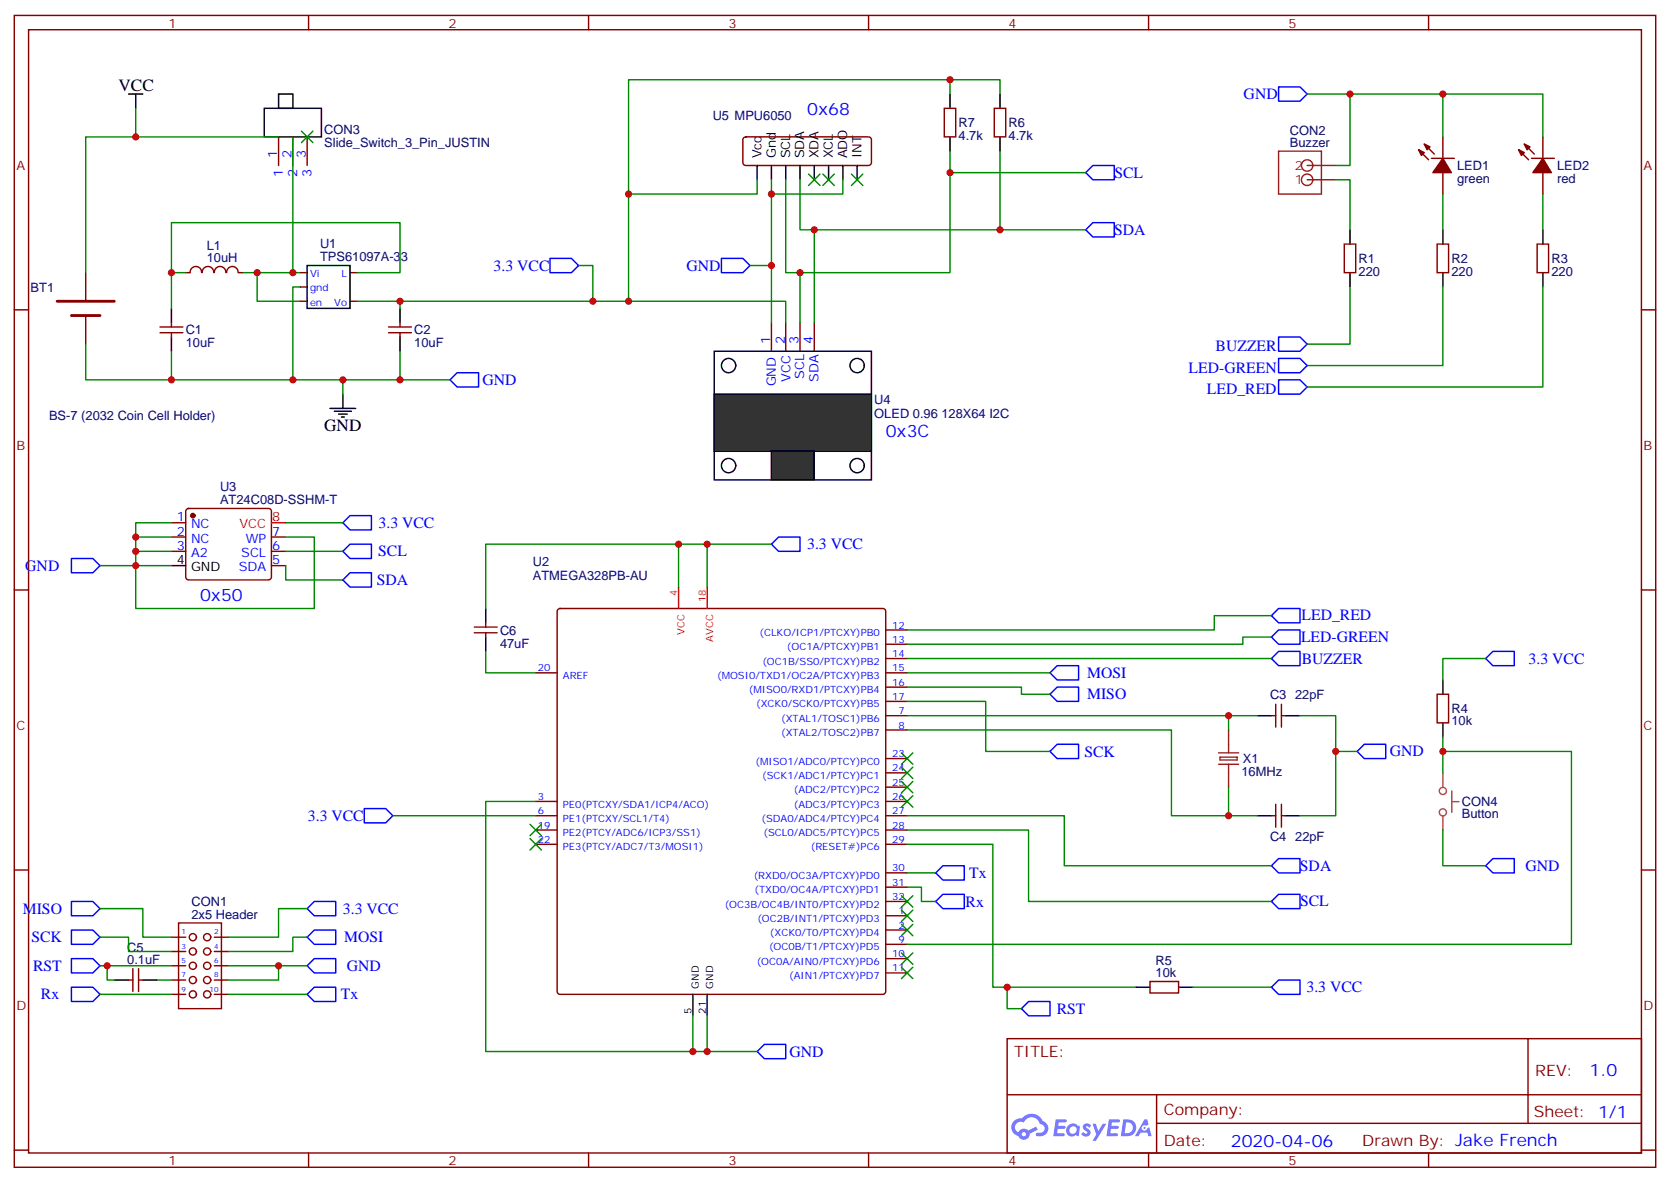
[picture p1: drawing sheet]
<svg xmlns="http://www.w3.org/2000/svg" width="412mm" height="292mm" viewBox="0 0 412 292" stroke-linecap="round" stroke-linejoin="round" font-family="sans-serif">
<g fill="none" stroke="#870000" stroke-width=".35">
<path d="M3.5 3.8h405.4v284.3h-405.4zM7.1 7.3h398.2v277.3h-398.2zM76.2 3.8v3.5M145.3 3.8v3.5M214.5 3.8v3.5M283.6 3.8v3.5M352.8 3.8v3.5M3.5 76.5h3.6M405.3 76.5h3.6M3.5 145.6h3.6M405.3 145.6h3.6M3.5 214.8h3.6"/>
<path d="M405.3 214.8h3.6M248.7 256.4h156.6v28.2h-156.6zM377.3 256.4v20.9M248.7 270.2h156.5M285.6 277.3h119.6M285.6 270.2v14.2M3.5 283.9h3.6M76.2 284.6v3.5M145.3 284.6v3.5M214.5 284.6v3.5M283.6 284.6v3.5M352.8 284.6v3.5"/>
<path d="M405.3 283.9h3.6"/>
</g>
<g fill="#5487ff">
<path d="M267.7 277.6a1.22 1.22 0 0 1 1.7 .2l-.4 .6a.47 .47 0 0 0-.3-.4 .47 .47 0 0 0-.5 .2v.1a1.3 1.3 0 0 1 1 1.7 1.39 1.39 0 0 1-2.2 0l.5-.6 .7 .5a.29 .29 0 0 0 .3-.3 .29 .29 0 0 0-.2-.3 1.04 1.04 0 0 1-.6-1.7z"/>
<path d="M260.7 276.3h2.4a.37 .37 0 0 1 .3 .4 .37 .37 0 0 1-.3 .4h-1.7l-.1 .8h1.5l.3 .4-.3 .4h-1.6l-.2 1.1h1.6a.36 .36 0 0 1 .3 .3 .36 .36 0 0 1-.3 .4h-2.5z"/>
<path d="M273.8 276.3h2.4a.37 .37 0 0 1 .4 .4 .37 .37 0 0 1-.4 .4h-1.6l-.2 .8h1.6l.3 .4-.4 .4h-1.6l-.1 1.1h1.5a.36 .36 0 0 1 .4 .3 .36 .36 0 0 1-.4 .4h-2.4z"/>
<path d="M282.6 276.3h.7l.3 1.3-.6 .3a.69 .69 0 0 0-1 .3 .69 .69 0 0 0 .4 .9 .69 .69 0 0 0 .9-.6l.5-.2 .6 2.2h-.8l-.2-.9h-1.8l-.5 .9h-.8z"/>
<path d="M269.8 277.4h.8l.6 1.8 1.1-1.8h.9l-2.6 4.2h-.8l.9-1.5z"/>
<path d="M277.4 276.3l-.6 4.2h1.3a2.11 2.11 0 0 0 2.5-2.1 2.11 2.11 0 0 0-2.5-2.1zM278.1 277.1a1.39 1.39 0 0 1 1.7 1.4 1.39 1.39 0 0 1-1.8 1.3h-.3z"/>
<path d="M263.7 277.9a1.47 1.47 0 0 0-.1 2.1 1.47 1.47 0 0 0 2.1 .2l.7 .3 .3-2.3-.2-.3h-.4a1.49 1.49 0 0 0-2.4 0zM264.4 278.3a.92 .92 0 0 1 1.5 .5 .92 .92 0 0 1-1.3 1.1 .9 .9 0 0 1-.2-1.6z"/>
<path d="M250.4 276.7a2.18 2.18 0 0 0 1.1 3.7 1.44 1.44 0 0 0 1.6 .9 1.44 1.44 0 0 0 1.2-1.4l2-1.1-.5-.7-1.9 1a1.47 1.47 0 0 0-2.4 .4 1.39 1.39 0 0 1-.7-1.9 1.39 1.39 0 0 1 2-.5 2.12 2.12 0 0 1 2.2-1.3 2.12 2.12 0 0 1 1.9 1.7 1.07 1.07 0 0 1 1.1 1 1.07 1.07 0 0 1-1 1.1h-.7a.43 .43 0 0 0-.5 .4 .43 .43 0 0 0 .4 .5 1.98 1.98 0 0 0 2.5-1.2 1.98 1.98 0 0 0-1.2-2.6 2.98 2.98 0 0 0-5.1-.6l-1.1 .1zM252.3 280a.55 .55 0 0 1 1.1 0 .55 .55 0 0 1-1.1 0z"/>
<circle cx="282.6" cy="278.4" r=".26"/>
</g>
<g fill="none" stroke="#870000" stroke-width=".35">
<path d="M68.8 33.8v7.1M72.3 33.8v7.1M75.8 33.8v7.1M183.7 34l.4-.2h30.4a.71 .71 0 0 1 .7 .7v5.6a.76 .76 0 0 1-.7 .8h-30.4a.76 .76 0 0 1-.7-.8v-5.6zM233.2 26.7h2.8v7.1h-2.8zM245.5 26.7h2.9v7.1h-2.9zM350.3 37l2.5 2.4M351.7 35.6l2.5 2.4M353.5 39.1h5.6M356.3 33.8v5.3M375 37l2.5 2.4M376.4 35.6l2.5 2.4"/>
<path d="M378.2 39.1h5.6M381 33.8v5.3M356.3 42.6v5.3M381 42.6v5.3M42.3 79.7v1M45.9 67.3h1M47 67.3a1.41 1.41 0 0 1 1.4-1.5 1.41 1.41 0 0 1 1.4 1.5M50 67.3a1.41 1.41 0 0 1 1.4-1.5 1.41 1.41 0 0 1 1.4 1.5M52.9 67.3a1.41 1.41 0 0 1 1.4-1.5 1.41 1.41 0 0 1 1.4 1.5M56 67.3a1.41 1.41 0 0 1 1.4-1.5 1.41 1.41 0 0 1 1.4 1.5M58.9 67.3h1.1M74.1 67.3h1.7"/>
<path d="M74.1 70.8h1.7M74.1 74.4h1.7M86.4 67.3h1.8M86.4 74.4h1.8M98.8 79.7v1M190.5 79.7v7M194 79.7v7M197.6 79.7v7M201.1 79.7v7M332 60.3h2.8v7h-2.8zM354.9 60.3h2.8v7h-2.8zM379.6 60.3h2.8v7h-2.8z"/>
<path d="M39.5 82.1h5.7M39.5 80.7h5.7M42.3 82.1v1.1M96 82.1h5.6M96 80.7h5.6M98.8 82.1v1.1M42.3 129h3.6M42.3 132.6h3.6M42.3 136.1h3.6M46.1 125.7l.5-.2h19.7a.71 .71 0 0 1 .7 .7v16.3a.76 .76 0 0 1-.7 .7h-19.7a.76 .76 0 0 1-.7-.7v-16.3zM67 132.6h3.6M67 136.1h3.6"/>
<path d="M67 139.6h3.6M218.7 155.5h5.3M218.7 159h5.3M132.3 166.1h5.3M218.7 176.7h5.3M218.7 166.1h5.3M218.7 162.6h5.3M218.7 169.6h5.3M218.7 173.1h5.3M314 176.7h1M315 173.8v5.7M316.4 173.8v5.7"/>
<path d="M316.4 176.7h1.1M354.9 171.4h2.8v7h-2.8zM132.3 197.8h5.3M218.7 197.8h5.3M218.7 180.2h5.3M218.7 187.3h5.3M218.7 190.8h5.3M218.7 194.3h5.3M315 198.5v5.7M316.4 198.5v5.7M132.3 201.4h5.3M132.3 208.4h5.3"/>
<path d="M132.3 204.9h5.3M218.7 201.4h5.3M218.7 215.5h5.3M218.7 219h5.3M218.7 208.4h5.3M218.7 204.9h5.3M314 201.4h1M316.4 201.4h1.1M42.3 231.4h3.6M42.3 234.9h3.6M42.3 238.4h3.6M52.9 231.4h3.5"/>
<path d="M52.9 234.9h3.5M52.9 238.4h3.5M218.7 226.1h5.3M218.7 229.6h5.3M218.7 233.1h5.3M218.7 236.6h5.3M218.7 222.5h5.3M42.3 241.9h3.6M42.3 245.5h3.6M52.9 241.9h3.5M52.9 245.5h3.5M218.7 240.2h5.3"/>
</g>
<g fill="none" stroke="#000" stroke-width=".35">
<path d="M65.3 26.7h14.1v7.1h-14.1zM68.8 23.2h3.5v3.5h-3.5zM234.6 23.2v3.5M234.6 33.8v3.5M246.9 23.2v3.5M246.9 33.8v3.5M187 40.9v3.5M190.5 40.9v3.5M194 40.9v3.5M197.6 40.9v3.5M201.1 40.9v3.5M204.6 40.9v3.5"/>
<path d="M208.1 40.9v3.5M211.7 40.9v3.5M333.4 56.7v3.6M356.3 56.7v3.6M381 56.7v3.6M42.3 76.1v3.6M75.8 65.5h10.6v10.6h-10.6zM98.8 76.1v3.6M333.4 67.3v3.5M356.3 67.3v3.5M381 67.3v3.5M42.3 83.2v3.5"/>
<path d="M98.8 83.2v3.5M176.4 86.7h38.8v31.8h-38.8zM42.3 139.6h3.6M310.4 176.7h3.6M317.5 176.7h3.5M356.3 167.9v3.5M356.3 178.4v3.6M310.4 201.4h3.6M317.5 201.4h3.5M171.1 245.5v5.3M174.6 245.5v5.3"/>
<circle cx="179.9" cy="90.2" r="1.76"/>
<circle cx="211.7" cy="90.2" r="1.76"/>
<circle cx="179.9" cy="114.9" r="1.76"/>
<circle cx="211.7" cy="114.9" r="1.76"/>
</g>
<g fill="none" stroke="#900" stroke-width=".35">
<path d="M44.1 227.8h10.6v21.2h-10.6z"/>
<circle cx="47.6" cy="231.4" r=".88"/>
<circle cx="47.6" cy="234.9" r=".88"/>
<circle cx="47.6" cy="238.4" r=".88"/>
<circle cx="51.2" cy="231.4" r=".88"/>
<circle cx="51.2" cy="234.9" r=".88"/>
<circle cx="51.2" cy="238.4" r=".88"/>
<circle cx="47.6" cy="241.9" r=".88"/>
<circle cx="47.6" cy="245.5" r=".88"/>
<circle cx="51.2" cy="245.5" r=".88"/>
<circle cx="51.2" cy="241.9" r=".88"/>
</g>
<g fill="#870000" stroke="#870000" stroke-width=".35">
<path d="M376.4 35.6l1.4 .7-.7 .7z"/>
<path d="M375 37l1.4 .7-.7 .7z"/>
<path d="M381 39.1l2.1 3.5h-4.6z"/>
<path d="M351.7 35.6l1.4 .7-.7 .7z"/>
<path d="M350.3 37l1.4 .7-.7 .7z"/>
<path d="M356.3 39.1l2.1 3.5h-4.6z"/>
<circle cx="47.6" cy="127.3" r=".53"/>
</g>
<path d="M67 129h3.6M167.6 144.9v5.3M174.6 144.9v5.3" fill="none" stroke="#f00" stroke-width=".35"/>
<path d="M111.1 93.8l1.8-1.8h5.3v3.5h-5.3z" fill="none" stroke="#00f" stroke-width=".35"/>
<path d="M355.4 195.1a.88 .88 0 0 1 1.4-.6 .88 .88 0 0 1-.1 1.5 .88 .88 0 0 1-1.3-.8M356.3 190.8v3.5M358.5 195.2v5.3M358.5 197.9h1.8M355.4 200.4a.88 .88 0 0 1 1.4-.6 .88 .88 0 0 1-.1 1.5 .88 .88 0 0 1-1.3-.8M356.3 201.4v3.5" fill="none" stroke="#a64a4a" stroke-width=".35"/>
<g fill="none" stroke="#8c2424" stroke-width=".35">
<path d="M315.7 37.3h10.6v10.6h-10.6zM322.8 44.4h7M322.8 40.9h7M300.9 185.8h5M300.9 188.7h5M301.3 186.9h4.2v.7h-4.2zM303.4 180.2v5.6M303.4 188.7v5.6"/>
<circle cx="322.8" cy="40.9" r="1.41"/>
<circle cx="322.8" cy="44.4" r="1.41"/>
</g>
<path d="M137.8 150.4l.5-.2h79.7a.71 .71 0 0 1 .7 .7v93.9a.76 .76 0 0 1-.7 .7h-79.7a.76 .76 0 0 1-.7-.7v-93.9z" fill="none" stroke="#850000" stroke-width=".35"/>
<g fill="#333" stroke="#000" stroke-width=".35">
<path d="M176.4 97.3h38.8v14.1h-38.8z"/>
<path d="M190.5 111.4h10.6v7.1h-10.6z"/>
</g>
<g fill="none" stroke="#008700" stroke-width=".35">
<path d="M234.6 19.7h12.3v3.5M33.5 26.7v7.1M68.8 33.8h-47.6v33.5M72.3 33.8v33.5h1.8M234.6 23.2v-3.5h-79.4v28.2h31.8v-3.5M234.6 37.3v5.3h33.5M246.9 37.3v19.4M322.8 23.2h10.6M356.3 23.2v10.6M381 33.8v-10.6h-47.6v17.7h-3.6M155.2 47.9v26.5M190.5 44.4v21.1h-5.3"/>
<path d="M194 44.4v22.9h3.6v12.4M197.6 44.4v12.3h70.5M201.1 56.7v23M208.1 44.4v3.5h-17.6M234.6 42.6v24.7h-37M329.8 44.4h3.6v12.3M356.3 47.9v8.8M381 47.9v8.8M42.3 67.3v-12.3h56.5v12.3h-10.6M45.9 67.3h-3.6v8.8M60 67.3h3.5M72.3 67.3h-8.8v7.1h10.6"/>
<path d="M74.1 70.8h-1.8v23h26.5v-7.1M88.2 74.4h10.6v1.7M98.8 74.4h95.2v5.3M142.9 65.5h3.5v8.9M190.5 65.5v14.2M333.4 70.8v14.1h-10.6M356.3 70.8v19.4h-33.5M381 70.8v24.7h-58.2M21.2 84.9v8.9h21.1M42.3 86.7v7.1h30M84.7 93.8v3.5M98.8 93.8h12.3"/>
<path d="M24.7 139.6h17.6M33.5 136.1h8.8M33.5 132.6h8.8M42.3 129h-8.8v21.2h44.1v-17.6h-7M70.6 139.6v3.6h14.1M70.6 129h14.1M70.6 136.1h14.1M167.6 134.3h-47.7v15.9M174.6 134.3h15.9M167.6 144.9v-10.6h7v10.6M314 157.3h-7.1v1.7h-82.9M314 152h-14.1v3.5h-75.9"/>
<path d="M119.9 160.8v5.3h12.4M224 173.1h19.4v12.4h15.9M224 169.6h28.2v1.8h7.1M224 176.7h79.4M224 162.6h90M224 166.1h35.3M310.4 176.7h-7v3.5M321 176.7h8.8v8.8h5.3M366.9 162.6h-10.6v5.3M132.3 197.8h-12.4v61.8h51.2M224 180.2h65.3v21.2h14.1M303.4 194.3v7.1h7"/>
<path d="M329.8 185.5v15.9h-8.8M356.3 185.5h31.8v47.6h-164.1M356.3 182v8.8M97 201.4h35.3M224 201.4h38.8v12.3h51.2M224 204.9h30v17.6h60M224 208.4h21.2v35.3h35.3M224 219h3.5v3.5h3.6M224 215.5h7.1M356.3 204.9v8.8h10.6M24.7 224.3h10.6v7.1h7M24.7 231.4h7v3.5h10.6"/>
<path d="M24.7 238.4h17.6M26.5 238.4v3.5h1.7M56.4 238.4h19.4M68.8 238.4v3.5h-12.4M75.8 224.3h-7v7.1h-12.4M75.8 231.4h-3.5v3.5h-15.9M24.7 245.5h17.6M38.8 241.9h3.5M56.4 245.5h19.4M171.1 250.8v8.8h3.5M174.6 250.8v8.8h12.4M248.7 243.7v5.3h3.5"/>
<path d="M294.6 243.7h19.4"/>
</g>
<g fill="none" stroke="#00f" stroke-width=".35">
<path d="M315.7 21.4h5.3l1.8 1.8-1.8 1.8h-5.3zM268.1 42.6l1.8-1.7h5.3v3.5h-5.3zM268.1 56.7l1.8-1.7h5.3v3.5h-5.3zM135.8 63.8h5.3l1.8 1.7-1.8 1.8h-5.3zM178.2 63.8h5.2l1.8 1.7-1.8 1.8h-5.2zM315.7 83.2h5.3l1.8 1.7-1.8 1.8h-5.3zM315.7 88.5h5.3l1.8 1.7-1.8 1.8h-5.3zM315.7 93.8h5.3l1.8 1.7-1.8 1.8h-5.3zM17.6 137.9h5.3l1.8 1.7-1.8 1.8h-5.3zM84.7 129l1.7-1.7h5.3v3.5h-5.3zM86.4 134.3h5.3v3.6h-5.3l-1.7-1.8zM190.5 134.3l1.8-1.7h5.3v3.5h-5.3z"/>
<path d="M84.7 143.2l1.7-1.8h5.3v3.5h-5.3zM314 152l1.7-1.8h5.3v3.5h-5.3zM314 157.3l1.7-1.8h5.3v3.5h-5.3zM259.3 166.1l1.8-1.8h5.2v3.6h-5.2zM259.3 171.4l1.8-1.8h5.2v3.5h-5.2zM314 162.6l1.7-1.8h5.3v3.5h-5.3zM366.9 162.6l1.8-1.8h5.2v3.5h-5.2zM90 199.6h5.2l1.8 1.8-1.8 1.7h-5.2zM259.3 185.5l1.8-1.8h5.2v3.6h-5.2zM335.1 185.5l1.8-1.8h5.3v3.6h-5.3zM231.1 215.5l1.7-1.8h5.3v3.5h-5.3zM314 213.7l1.7-1.8h5.3v3.6h-5.3z"/>
<path d="M366.9 213.7l1.8-1.8h5.2v3.6h-5.2zM17.6 222.5h5.3l1.8 1.8-1.8 1.8h-5.3zM17.6 229.6h5.3l1.8 1.8-1.8 1.7h-5.3zM17.6 236.6h5.3l1.8 1.8-1.8 1.8h-5.3zM75.8 224.3l1.8-1.8h5.3v3.6h-5.3zM75.8 238.4l1.8-1.8h5.3v3.6h-5.3zM75.8 231.4l1.8-1.8h5.3v3.5h-5.3zM231.1 222.5l1.7-1.7h5.3v3.5h-5.3zM314 222.5l1.7-1.7h5.3v3.5h-5.3zM17.6 243.7h5.3l1.8 1.8-1.8 1.7h-5.3zM75.8 245.5l1.8-1.8h5.3v3.5h-5.3zM187 259.6l1.7-1.8h5.3v3.5h-5.3z"/>
<path d="M252.2 249l1.8-1.8h5.3v3.6h-5.3zM314 243.7l1.7-1.8h5.3v3.6h-5.3z"/>
</g>
<g fill="#000" stroke="#008700" stroke-width=".35">
<path d="M74.4 32.4l2.9 2.8zM74.4 35.2l2.9-2.8z"/>
<path d="M199.7 43l2.8 2.8zM202.5 43l-2.8 2.8z"/>
<path d="M203.2 43l2.8 2.8zM206 43l-2.8 2.8z"/>
<path d="M210.3 43l2.8 2.8zM213.1 43l-2.8 2.8z"/>
<path d="M222.6 196.4l2.8 2.8zM225.4 196.4l-2.8 2.8z"/>
<path d="M222.6 192.9l2.8 2.8zM225.4 192.9l-2.8 2.8z"/>
<path d="M222.6 189.4l2.8 2.8zM225.4 189.4l-2.8 2.8z"/>
<path d="M222.6 185.8l2.8 2.9zM225.4 185.8l-2.8 2.9z"/>
<path d="M130.9 203.5l2.8 2.8zM133.7 203.5l-2.8 2.8z"/>
<path d="M130.9 207l2.8 2.8zM133.7 207l-2.8 2.8z"/>
<path d="M222.6 238.8l2.8 2.8zM225.4 238.8l-2.8 2.8z"/>
<path d="M222.6 235.2l2.8 2.9zM225.4 235.2l-2.8 2.9z"/>
<path d="M222.6 228.2l2.8 2.8zM225.4 228.2l-2.8 2.8z"/>
<path d="M222.6 224.6l2.8 2.9zM225.4 224.6l-2.8 2.9z"/>
<path d="M222.6 221.1l2.8 2.8zM225.4 221.1l-2.8 2.8z"/>
</g>
<g fill="none" stroke="#000" stroke-width=".35">
<path d="M31.7 23.2h3.6M33.5 23.2v3.5M84.7 97.3v3.5M81.5 100.8h6.3M82.5 101.5h4.3M83.6 102.2h2.1M84.3 102.9h.7M119.9 150.2v3.5M119.9 157.3v3.5M28.2 241.9h3.5M35.3 241.9h3.5M280.5 243.7h3.5"/>
<path d="M291 243.7h3.6"/>
</g>
<path d="M21.2 67.3v7.1M21.2 77.9v7M117.1 156.2h5.7M117.1 154.8h5.7M119.9 153.7v1.1M119.9 156.2v1.1M32.8 239.1v5.7M34.2 239.1v5.7M31.7 241.9h1.1M34.2 241.9h1.1M284 242.3h7v2.8h-7z" fill="none" stroke="#870000" stroke-width=".35"/>
<path d="M14.1 74.4h14.1M17.6 77.9h7.1" fill="none" stroke="#870000" stroke-width=".71"/>
<g fill="#c00">
<circle cx="72.3" cy="67.3" r=".88"/>
<circle cx="167.6" cy="134.3" r=".88"/>
<circle cx="248.7" cy="243.7" r=".88"/>
<circle cx="146.4" cy="74.4" r=".88"/>
<circle cx="42.3" cy="93.8" r=".88"/>
<circle cx="190.5" cy="65.5" r=".88"/>
<circle cx="190.5" cy="47.9" r=".88"/>
<circle cx="33.5" cy="136.1" r=".88"/>
<circle cx="33.5" cy="139.6" r=".88"/>
<circle cx="303.4" cy="201.4" r=".88"/>
<circle cx="356.3" cy="23.2" r=".88"/>
<circle cx="63.5" cy="67.3" r=".88"/>
<circle cx="42.3" cy="67.3" r=".88"/>
<circle cx="98.8" cy="93.8" r=".88"/>
<circle cx="246.9" cy="56.7" r=".88"/>
<circle cx="201.1" cy="56.7" r=".88"/>
<circle cx="197.6" cy="67.3" r=".88"/>
<circle cx="234.6" cy="42.6" r=".88"/>
<circle cx="234.6" cy="19.7" r=".88"/>
<circle cx="333.4" cy="23.2" r=".88"/>
<circle cx="329.8" cy="185.5" r=".88"/>
<circle cx="303.4" cy="176.7" r=".88"/>
<circle cx="33.5" cy="132.6" r=".88"/>
<circle cx="174.6" cy="134.3" r=".88"/>
<circle cx="174.6" cy="259.6" r=".88"/>
<circle cx="356.3" cy="185.5" r=".88"/>
<circle cx="72.3" cy="93.8" r=".88"/>
<circle cx="98.8" cy="74.4" r=".88"/>
<circle cx="155.2" cy="74.4" r=".88"/>
<circle cx="155.2" cy="47.9" r=".88"/>
<circle cx="171.1" cy="259.6" r=".88"/>
<circle cx="68.8" cy="238.4" r=".88"/>
<circle cx="26.5" cy="238.4" r=".88"/>
<circle cx="84.7" cy="93.8" r=".88"/>
<circle cx="33.5" cy="33.8" r=".88"/>
</g>
<g font-size="4.2">
<text x="29.3" y="22.5">VCC</text>
<text x="80.1" y="106.5">GND</text>
</g>
<g font-size="4.2" fill="#00f">
<text x="199.3" y="28.5">0x68</text>
<text x="218.7" y="107.9">0x3C</text>
<text x="49.4" y="148.4">0x50</text>
<text x="392.5" y="265.7">1.0</text>
<text x="304" y="283">2020-04-06</text>
</g>
<g font-size="3.9" fill="#00f">
<text x="307.1" y="24.4">GND</text>
<text x="275.2" y="43.9">SCL</text>
<text x="275.1" y="58">SDA</text>
<text x="121.9" y="66.8">3.3 VCC</text>
<text x="169.5" y="66.8">GND</text>
<text x="300.2" y="86.7">BUZZER</text>
<text x="119.1" y="95">GND</text>
<text x="293.5" y="92">LED-GREEN</text>
<text x="298" y="97.3">LED_RED</text>
<text x="93.5" y="130.3">3.3 VCC</text>
<text x="93.4" y="137.4">SCL</text>
<text x="199.3" y="135.6">3.3 VCC</text>
<text x="6.3" y="140.9">GND</text>
<text x="93" y="144.4">SDA</text>
<text x="321.4" y="153">LED_RED</text>
<text x="321.3" y="158.6">LED-GREEN</text>
<text x="268.4" y="167.4">MOSI</text>
<text x="321.5" y="163.9">BUZZER</text>
<text x="377.5" y="163.8">3.3 VCC</text>
<text x="268.4" y="172.6">MISO</text>
<text x="267.8" y="186.7">SCK</text>
<text x="343.2" y="186.7">GND</text>
<text x="76" y="202.6">3.3 VCC</text>
<text x="321" y="214.9">SDA</text>
<text x="376.7" y="214.9">GND</text>
<text x="239.4" y="216.7">Tx</text>
<text x="5.6" y="225.5">MISO</text>
<text x="84.7" y="225.6">3.3 VCC</text>
<text x="238.4" y="223.8">Rx</text>
<text x="321" y="223.8">SCL</text>
<text x="7.8" y="232.6">SCK</text>
<text x="85" y="232.6">MOSI</text>
<text x="8.2" y="239.7">RST</text>
<text x="85.7" y="239.7">GND</text>
<text x="322.6" y="244.9">3.3 VCC</text>
<text x="10.1" y="246.7">Rx</text>
<text x="84.1" y="246.7">Tx</text>
<text x="260.9" y="250.3">RST</text>
<text x="195" y="260.8">GND</text>
</g>
<g font-size="3.9" fill="#800">
<text x="250.5" y="261">TITLE:</text>
<text x="379.1" y="265.7">REV:</text>
<text x="287.4" y="275.2">Company:</text>
<text x="378.7" y="275.8">Sheet: 1/1</text>
<text x="287.4" y="282.9">Date:</text>
<text x="336.4" y="282.9">Drawn By: Jake French</text>
</g>
<g font-size="3.2" fill="#800">
<text x="41.6" y="6.8">1</text>
<text x="110.8" y="6.8">2</text>
<text x="179.9" y="6.8">3</text>
<text x="249.1" y="6.8">4</text>
<text x="318.2" y="6.8">5</text>
<text x="4.1" y="41.9">A</text>
<text x="405.9" y="41.9">A</text>
<text x="4.1" y="111.1">B</text>
<text x="405.9" y="111.1">B</text>
<text x="4.1" y="180.2">C</text>
<text x="405.9" y="180.2">C</text>
<text x="4.1" y="249.3">D</text>
<text x="405.9" y="249.3">D</text>
<text x="41.6" y="287.6">1</text>
<text x="110.8" y="287.6">2</text>
<text x="179.9" y="287.6">3</text>
<text x="249.1" y="287.6">4</text>
<text x="318.2" y="287.6">5</text>
</g>
<g font-size="3.2" fill="#000080">
<text x="176" y="29.7">U5 MPU6050</text>
<text x="80.1" y="33.1">CON3</text>
<text x="236.7" y="34.6">4.7k</text>
<text x="236.7" y="31.4">R7</text>
<text x="249.1" y="34.6">4.7k</text>
<text x="249.1" y="31.4">R6</text>
<text x="318.5" y="33.3">CON2</text>
<text x="80.1" y="36.3">Slide_Switch_3_Pin_JUSTIN</text>
<text x="318.5" y="36.3">Buzzer</text>
<text x="359.8" y="42">LED1</text>
<text x="384.5" y="42">LED2</text>
<text x="359.8" y="45.2">green</text>
<text x="384.5" y="45.2">red</text>
<text x="51.1" y="64.7">10uH</text>
<text x="51.1" y="61.6">L1</text>
<text x="79" y="64.5">TPS61097A-33</text>
<text x="79" y="61.3">U1</text>
<text x="335.5" y="64.9">R1</text>
<text x="358.4" y="64.9">R2</text>
<text x="383.1" y="64.9">R3</text>
<text x="7.6" y="72">BT1</text>
<text x="335.5" y="68.1">220</text>
<text x="358.4" y="68.1">220</text>
<text x="383.1" y="68.1">220</text>
<text x="45.9" y="82.6">C1</text>
<text x="102.3" y="82.6">C2</text>
<text x="45.9" y="85.8">10uF</text>
<text x="102.3" y="85.8">10uF</text>
<text x="215.9" y="99.8">U4</text>
<text x="12.1" y="103.7">BS-7 (2032 Coin Cell Holder)</text>
<text x="215.9" y="103.1">OLED 0.96 128X64 I2C</text>
<text x="54.3" y="124.4">AT24C08D-SSHM-T</text>
<text x="54.3" y="121.1">U3</text>
<text x="131.6" y="143.2">ATMEGA328PB-AU</text>
<text x="131.6" y="139.8">U2</text>
<text x="123.5" y="159.9">47uF</text>
<text x="123.5" y="156.6">C6</text>
<text x="313.6" y="172.4">C3</text>
<text x="319.8" y="172.4">22pF</text>
<text x="358.4" y="179">10k</text>
<text x="358.4" y="176.1">R4</text>
<text x="306.6" y="191.5">16MHz</text>
<text x="306.9" y="188.3">X1</text>
<text x="361" y="202">Button</text>
<text x="361" y="199">CON4</text>
<text x="313.6" y="207.7">C4</text>
<text x="319.8" y="207.7">22pF</text>
<text x="47.3" y="226.8">2x5 Header</text>
<text x="47.3" y="223.5">CON1</text>
<text x="31.4" y="238.1">0.1uF</text>
<text x="31.4" y="234.9">C5</text>
<text x="285.4" y="238.3">R5</text>
<text x="285.4" y="241.2">10k</text>
</g>
<g font-size="3.2" fill="#00f">
<text x="68.4" y="39.1" transform="rotate(-90 68.4 39.1)">1</text>
<text x="72" y="39.1" transform="rotate(-90 72 39.1)">2</text>
<text x="75.5" y="39.1" transform="rotate(-90 75.5 39.1)">3</text>
<text x="69.8" y="43.6" transform="rotate(-90 69.8 43.6)">1</text>
<text x="73.4" y="43.6" transform="rotate(-90 73.4 43.6)">2</text>
<text x="76.9" y="43.6" transform="rotate(-90 76.9 43.6)">3</text>
<text x="190.1" y="84.9" transform="rotate(-90 190.1 84.9)">1</text>
<text x="193.8" y="84.8" transform="rotate(-90 193.8 84.8)">2</text>
<text x="197.2" y="84.9" transform="rotate(-90 197.2 84.9)">3</text>
<text x="200.7" y="84.9" transform="rotate(-90 200.7 84.9)">4</text>
<text x="191.6" y="95.4" transform="rotate(-90 191.6 95.4)">GND</text>
<text x="195.2" y="94.2" transform="rotate(-90 195.2 94.2)">VCC</text>
<text x="198.6" y="93.6" transform="rotate(-90 198.6 93.6)">SCL</text>
<text x="202.1" y="94.2" transform="rotate(-90 202.1 94.2)">SDA</text>
<text x="43.7" y="128.7">1</text>
<text x="47.2" y="130.5">NC</text>
<text x="43.7" y="132.2">2</text>
<text x="43.7" y="135.7">3</text>
<text x="47.2" y="134">NC</text>
<text x="47.2" y="137.5">A2</text>
<text x="59.6" y="137.5">SCL</text>
<text x="60.7" y="134">WP</text>
<text x="67.2" y="135.7">6</text>
<text x="67.2" y="132.2">7</text>
<text x="58.9" y="141">SDA</text>
<text x="67.2" y="139.3">5</text>
</g>
<g font-size="3.2">
<text x="188" y="39.1" transform="rotate(-90 188 39.1)">Vcc</text>
<text x="191.6" y="39.1" transform="rotate(-90 191.6 39.1)">Gnd</text>
<text x="195.1" y="39.1" transform="rotate(-90 195.1 39.1)">SCL</text>
<text x="198.6" y="39.1" transform="rotate(-90 198.6 39.1)">SDA</text>
<text x="202.1" y="39.1" transform="rotate(-90 202.1 39.1)">XDA</text>
<text x="205.7" y="39.1" transform="rotate(-90 205.7 39.1)">XCL</text>
<text x="209.2" y="39.1" transform="rotate(-90 209.2 39.1)">ADO</text>
<text x="212.7" y="39.1" transform="rotate(-90 212.7 39.1)">INT</text>
<text x="43.7" y="139.3">4</text>
<text x="47.2" y="141">GND</text>
</g>
<g font-size="3.2" fill="#8d2323">
<text x="319.7" y="41.9">2</text>
<text x="319.7" y="45.4">1</text>
</g>
<g font-size="3.2" fill="#f00">
<text x="59.1" y="130.5">VCC</text>
<text x="67.2" y="128.7">8</text>
</g>
<g font-size="2.5" fill="#00f">
<text x="76.6" y="68.4">Vi</text>
<text x="76.6" y="71.9">gnd</text>
<text x="84.4" y="68.4">L</text>
<text x="76.6" y="75.4">en</text>
<text x="82.5" y="75.4">Vo</text>
<text x="220.3" y="155.2">12</text>
<text x="187.6" y="157">(CLKO/ICP1/PTCXY)PB0</text>
<text x="194.3" y="160.5">(OC1A/PTCXY)PB1</text>
<text x="220.3" y="158.7">13</text>
<text x="132.8" y="165.7">20</text>
<text x="139" y="167.6">AREF</text>
<text x="177.1" y="167.6">(MOSI0/TXD1/OC2A/PTCXY)PB3</text>
<text x="188.3" y="164.1">(OC1B/SS0/PTCXY)PB2</text>
<text x="220.3" y="162.2">14</text>
<text x="220.3" y="165.7">15</text>
<text x="184.9" y="171.1">(MISO0/RXD1/PTCXY)PB4</text>
<text x="220.3" y="169.3">16</text>
<text x="220.3" y="172.8">17</text>
<text x="186.8" y="174.6">(XCK0/SCK0/PTCXY)PB5</text>
<text x="192.9" y="178.2">(XTAL1/TOSC1)PB6</text>
<text x="221.9" y="176.3">7</text>
<text x="221.9" y="179.8">8</text>
<text x="192.9" y="181.7">(XTAL2/TOSC2)PB7</text>
<text x="186.6" y="188.8">(MISO1/ADC0/PTCY)PC0</text>
<text x="220.3" y="186.9">23</text>
<text x="220.3" y="190.4">24</text>
<text x="132.8" y="197.5">3</text>
<text x="188.2" y="192.3">(SCK1/ADC1/PTCY)PC1</text>
<text x="196" y="195.8">(ADC2/PTCY)PC2</text>
<text x="220.3" y="194">25</text>
<text x="220.3" y="197.5">26</text>
<text x="132.8" y="201">6</text>
<text x="139" y="199.3">PE0(PTCXY/SDA1/ICP4/ACO)</text>
<text x="139" y="202.9">PE1(PTCXY/SCL1/T4)</text>
<text x="188.1" y="202.9">(SDA0/ADC4/PTCY)PC4</text>
<text x="196" y="199.3">(ADC3/PTCY)PC3</text>
<text x="220.3" y="201">27</text>
<text x="132.8" y="208.1">22</text>
<text x="132.8" y="204.5">19</text>
<text x="139" y="209.9">PE3(PTCY/ADC7/T3/MOSI1)</text>
<text x="139" y="206.4">PE2(PTCY/ADC6/ICP3/SS1)</text>
<text x="188.6" y="206.4">(SCL0/ADC5/PTCY)PC5</text>
<text x="200.2" y="209.9">(RESET#)PC6</text>
<text x="220.3" y="204.5">28</text>
<text x="220.3" y="208.1">29</text>
<text x="220.3" y="215.1">30</text>
<text x="186.1" y="217">(RXD0/OC3A/PTCXY)PD0</text>
<text x="186.3" y="220.5">(TXD0/OC4A/PTCXY)PD1</text>
<text x="220.3" y="218.7">31</text>
<text x="179" y="224">(OC3B/OC4B/INT0/PTCXY)PD2</text>
<text x="187" y="227.6">(OC2B/INT1/PTCXY)PD3</text>
<text x="220.3" y="222.2">32</text>
<text x="221.9" y="225.7">1</text>
<text x="190.1" y="231.1">(XCK0/T0/PTCXY)PD4</text>
<text x="221.9" y="229.2">2</text>
<text x="221.9" y="232.8">9</text>
<text x="186.9" y="238.1">(OC0A/AIN0/PTCXY)PD6</text>
<text x="189.9" y="234.6">(OC0B/T1/PTCXY)PD5</text>
<text x="220.3" y="236.3">10</text>
<text x="220.3" y="239.8">11</text>
<text x="194.9" y="241.7">(AIN1/PTCXY)PD7</text>
</g>
<g font-size="2.5" fill="#f00">
<text x="167.2" y="147" transform="rotate(-90 167.2 147)">4</text>
<text x="174.3" y="148.6" transform="rotate(-90 174.3 148.6)">18</text>
<text x="169.1" y="156.8" transform="rotate(-90 169.1 156.8)">VCC</text>
<text x="176.1" y="158.4" transform="rotate(-90 176.1 158.4)">AVCC</text>
</g>
<g font-size="2.5">
<text x="172.6" y="244.1" transform="rotate(-90 172.6 244.1)">GND</text>
<text x="176.1" y="244.1" transform="rotate(-90 176.1 244.1)">GND</text>
<text x="170.7" y="250.2" transform="rotate(-90 170.7 250.2)">5</text>
<text x="174.3" y="250.2" transform="rotate(-90 174.3 250.2)">21</text>
</g>
<g font-size="1.8" fill="#00f">
<text x="44.8" y="230.6">1</text>
<text x="52.9" y="230.6">2</text>
<text x="44.8" y="234.2">3</text>
<text x="44.8" y="237.7">5</text>
<text x="52.9" y="234.2">4</text>
<text x="52.9" y="237.7">6</text>
<text x="44.8" y="241.2">7</text>
<text x="44.8" y="244.8">9</text>
<text x="51.7" y="244.8">10</text>
<text x="52.9" y="241.2">8</text>
</g>
</svg>
